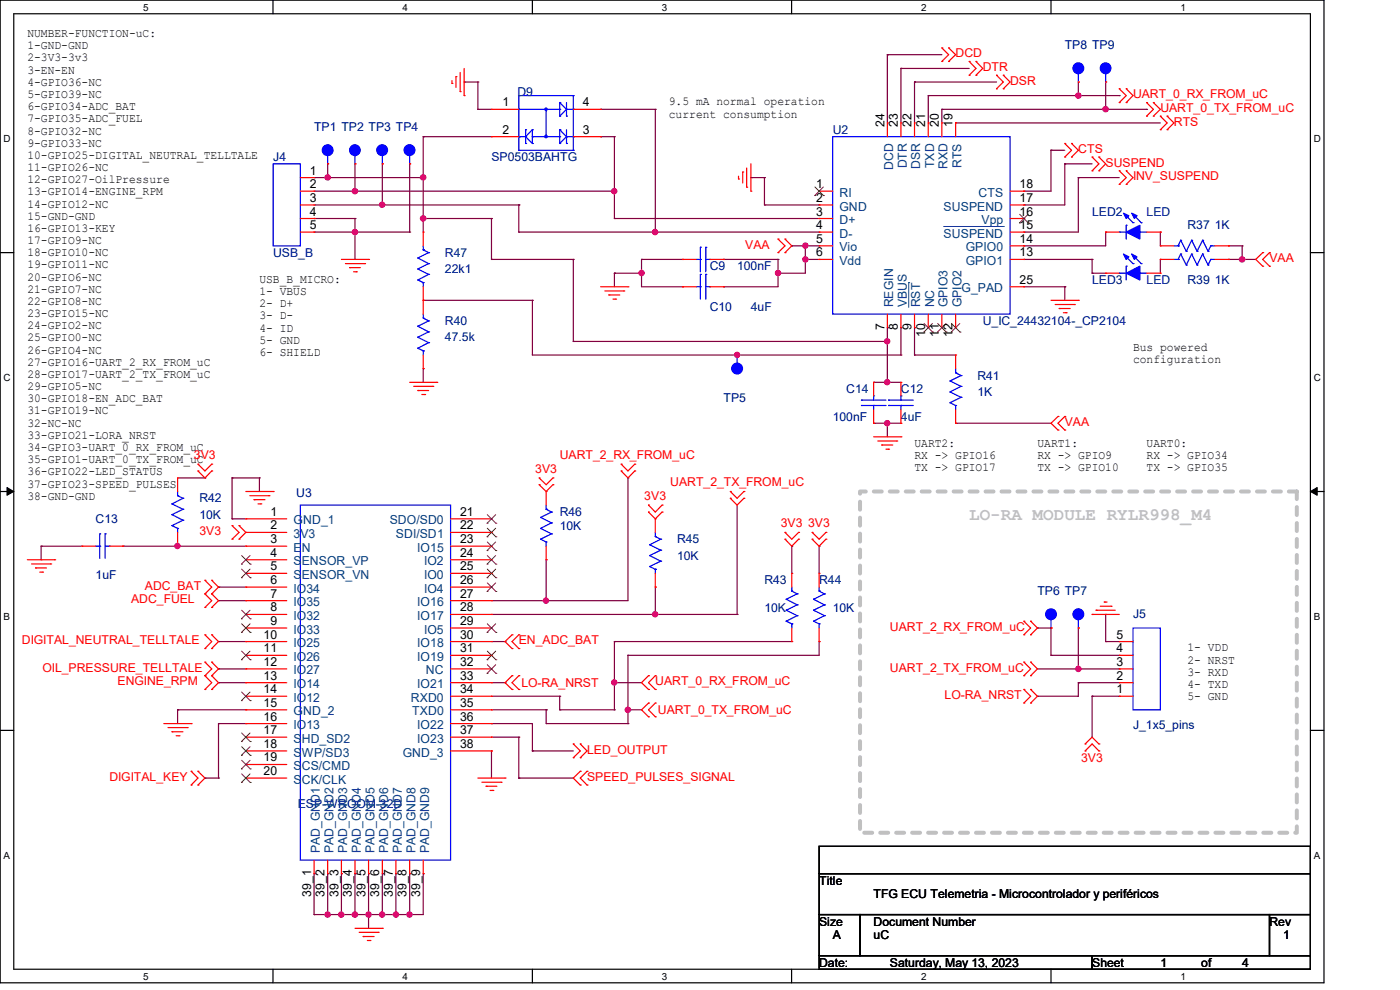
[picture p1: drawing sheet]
<svg xmlns="http://www.w3.org/2000/svg" width="297mm" height="210mm" viewBox="0 0 297 210" stroke-linecap="round" stroke-linejoin="round" font-family="sans-serif">
<path d="M0 0h280.9v208.5h-280.9zM2.9 2.9h275.1v202.7h-275.1z" fill="none" stroke="#000" stroke-width=".25"/>
<g fill="#fff">
<path d="M30.4 .3h1.1v2.4h-1.1z"/>
<path d="M30.4 205.9h1.1v2.3h-1.1z"/>
</g>
<path d="M57.9 0v2.9M57.9 205.6v2.9" fill="none" stroke="#000" stroke-width=".25"/>
<g fill="#fff">
<path d="M85.4 .3h1.1v2.4h-1.1z"/>
<path d="M85.4 205.9h1.1v2.3h-1.1z"/>
</g>
<path d="M112.9 0v2.9M112.9 205.6v2.9" fill="none" stroke="#000" stroke-width=".25"/>
<g fill="#fff">
<path d="M140.4 .3h1.2v2.4h-1.2z"/>
<path d="M140.4 205.9h1.2v2.3h-1.2z"/>
</g>
<path d="M167.9 0v2.9M167.9 205.6v2.9" fill="none" stroke="#000" stroke-width=".25"/>
<g fill="#fff">
<path d="M195.4 .3h1.2v2.4h-1.2z"/>
<path d="M195.4 205.9h1.2v2.3h-1.2z"/>
</g>
<path d="M223 0v2.9M223 205.6v2.9" fill="none" stroke="#000" stroke-width=".25"/>
<g fill="#fff">
<path d="M250.4 .3h1.2v2.4h-1.2z"/>
<path d="M250.4 205.9h1.2v2.3h-1.2z"/>
<path d="M.8 28.2h1.4v2.4h-1.4z"/>
<path d="M278.7 28.2h1.5v2.4h-1.5z"/>
<path d="M.8 78.9h1.4v2.3h-1.4z"/>
<path d="M278.7 78.9h1.5v2.3h-1.5z"/>
</g>
<path d="M0 53.6h2.9M278 53.6h2.9" fill="none" stroke="#000" stroke-width=".25"/>
<g fill="#fff">
<path d="M.8 129.6h1.3v2.3h-1.3z"/>
<path d="M278.7 129.6h1.4v2.3h-1.4z"/>
</g>
<path d="M0 104.3h2.9M278 104.3h2.9" fill="none" stroke="#000" stroke-width=".25"/>
<path d="M1.5 103.4l1.4 .9-1.4 .8zM278 104.3l1.4-.9v1.7z" fill="#000" stroke="#000" stroke-width=".21"/>
<g fill="#fff">
<path d="M.8 180.3h1.3v2.3h-1.3z"/>
<path d="M278.7 180.3h1.4v2.3h-1.4z"/>
</g>
<path d="M0 154.9h2.9M278 154.9h2.9M173.8 179.5h104.2v5.8h-104.2zM173.8 185.3h104.2v8.7h-104.2zM173.8 194h8.7v8.7h-8.7zM182.5 194h86.8v8.7h-86.8zM269.3 194h8.7v8.7h-8.7zM173.8 202.7h57.9v2.9h-57.9zM231.7 202.7h46.3v2.9h-46.3z" fill="none" stroke="#000" stroke-width=".25"/>
<path d="M182.5 104.3h92.6v72.4h-92.6z" fill="none" stroke="#c0c0c0" stroke-width=".85" stroke-dasharray="1.7 1.7"/>
<g fill="none" stroke="#800040" stroke-width=".25">
<path d="M98.5 17.4h.1M98.5 17.4h2.9M101.4 17.4h.1M101.4 17.4v5.8M188.3 11.6h.1M188.3 11.6v14.5M188.3 11.6h11.5M191.1 14.5h.1M191.1 14.5v11.6M191.1 14.5h14.5M194 17.4h.1M194 17.4v8.7"/>
<path d="M194 17.4h17.4M228.8 17.4v2.9M234.6 17.4v5.8M66.6 37.7h23.2M69.5 37.7h.1M69.5 34.8v2.9M75.3 34.8v5.8M81.1 34.8v8.7M86.9 34.8v14.4M89.8 37.7h.1M89.8 29h.1M89.8 29v20.2"/>
<path d="M89.8 29h14.5M101.4 23.2h.1M101.4 23.2h2.9M127.4 23.2h.1M127.4 29h.1M127.4 23.2h11.6M127.4 29h2.9M130.3 29h.1M130.3 29v17.4M139 23.2h.1M139 23.2v26M159.3 37.7h.1"/>
<path d="M159.3 37.7h2.9M162.2 37.7h.1M162.2 37.7v5.8M196.9 20.3h.1M196.9 20.3h40.5M196.9 20.3v5.8M199.8 23.2h.1M199.8 23.2v2.9M199.8 23.2h43.4M202.7 26.1h.1M202.7 26.1h43.5M223 31.9h.1"/>
<path d="M223 31.9v8.7h-5.8M223 31.9h2.9M225.9 34.8h.1M225.9 34.8v8.7h-8.7M225.9 34.8h5.8M228.8 37.7h.1M228.8 20.3h.1M228.8 37.7h8.6M228.8 37.7v11.5h-11.6M234.6 23.2h.1M237.4 20.3h.1M243.2 23.2h.1"/>
<path d="M66.6 49.2h.1M66.6 46.4h.1M66.6 46.4h8.7M66.6 49.2h20.3M66.6 40.6h63.7M66.6 43.5h43.5M75.3 40.6h.1M75.3 49.2h.1M75.3 46.4h.1M75.3 46.4v8.6M81.1 43.5h.1M86.9 49.2h.1"/>
<path d="M89.8 46.4h.1M89.8 46.4h14.5M104.3 55h.1M104.3 46.4h.1M104.3 46.4v8.6M104.3 55h17.3M110.1 49.2h.1M110.1 43.5h.1M110.1 43.5v5.7M110.1 49.2h63.7M121.6 55h.1M121.6 55v17.4"/>
<path d="M130.3 58h.1M130.3 46.4h.1M130.3 40.6h.1M130.3 58h5.8M130.3 58v2.8M130.3 46.4h43.5M136.1 55h.1M136.1 58h.1M136.1 55h8.7M136.1 55v5.8h8.7M139 49.2h.1M144.8 55h.1"/>
<path d="M153.5 55h.1M153.5 55h11.6M162.2 43.5h.1M162.2 43.5h11.6M165.1 55h.1M165.1 58h.1M165.1 55v5.8h-11.6M168 52.2h.1M168 52.2h5.8M170.9 55h.1M170.9 52.2h.1M170.9 55h2.9"/>
<path d="M170.9 52.2v5.8h-5.8M217.2 52.2h.1M217.2 55h.1M217.2 40.6h.1M217.2 43.5h.1M217.2 49.2h.1M217.2 55h14.5M231.7 55h.1M231.7 58h.1M231.7 55v3M231.7 58h2.9M234.6 49.2h.1"/>
<path d="M234.6 49.2v3h-17.4M246.2 49.2h.1M246.2 55h.1M246.2 49.2v3M246.2 55v3M260.6 52.2h.1M260.6 55h.1M260.6 55h5.8M260.6 52.2h2.9M263.5 52.2h.1M263.5 55h.1M263.5 52.2v2.8"/>
<path d="M89.8 78.2h.1M89.8 63.7h.1M89.8 78.2v2.9M89.8 63.7h23.1M112.9 63.7h.1M112.9 63.7v11.6h78.2M121.6 72.4h.1M121.6 72.4h66.7M144.8 60.8h.1M153.5 60.8h.1M156.4 75.3h.1M188.3 69.5h.1"/>
<path d="M188.3 72.4h.1M188.3 69.5v11.6M191.1 69.5h.1M191.1 75.3h.1M191.1 69.5v5.8M194 69.5h.1M194 75.3h.1M194 69.5v5.8M194 75.3h8.7M217.2 60.8h8.7M225.9 60.8h.1M225.9 60.8v2.9"/>
<path d="M185.3 81.1h.1M185.3 89.8h.1M185.3 89.8h5.8M185.3 81.1h5.8M188.3 81.1h.1M188.3 89.8h.1M188.3 89.8v2.9M202.7 89.8h.1M202.7 89.8h20.3M8.7 118.7h.1M8.7 115.9h.1M8.7 115.9h8.7"/>
<path d="M8.7 115.9v2.8M26.1 115.9h.1M26.1 115.9h26.1M37.7 115.9h.1M37.7 101.4h5.8M43.5 101.4h.1M49.2 101.4h.1M49.2 110.1h.1M49.2 101.4h5.8M49.2 101.4v8.7M49.2 110.1h3M55 101.4h.1"/>
<path d="M55 101.4v2.9M115.9 118.7h.1M115.9 118.7v8.7M133.2 101.4h.1M133.2 101.4v26h-28.9M156.4 107.1v23.2M168 115.9h.1M168 115.9v5.7M173.8 115.9h.1M173.8 115.9v5.7M46.4 136.1h.1M46.4 127.4h.1"/>
<path d="M46.4 124.5h.1M46.4 136.1h5.8M46.4 127.4h5.8M46.4 124.5h5.8M104.3 136.1h2.8M104.3 130.3h52.1M107.1 136.1h.1M115.9 127.4h.1M130.3 136.1h.1M130.3 136.1h37.7M130.3 136.1v14.5M133.2 139h.1"/>
<path d="M133.2 139v14.5M139 130.3h.1M139 124.5h.1M139 124.5v5.8M156.4 130.3h.1M173.8 136.1h.1M173.8 136.1v2.9h-40.6M220.1 133.2h.1M220.1 133.2h2.9M223 133.2h.1M223 139h.1M223 133.2v5.8"/>
<path d="M223 139h14.4M228.8 133.2v8.7M234.6 136.1h.1M234.6 130.3h.1M234.6 136.1h2.8M234.6 130.3v5.8M37.7 150.6h.1M37.7 150.6h14.5M37.7 150.6v2.9M46.4 144.8h.1M46.4 153.5h.1M46.4 141.9h.1"/>
<path d="M46.4 144.8h5.8M46.4 153.5h5.8M46.4 141.9h5.8M46.4 153.5v11.6M104.3 159.3h.1M104.3 153.5h.1M104.3 150.6h11.6M104.3 159.3v5.8M104.3 156.4h5.8M104.3 144.8h2.8M104.3 147.7h14.4M104.3 153.5h8.6v5.8"/>
<path d="M107.1 144.8h.1M110.1 156.4h.1M110.1 156.4v8.7M112.9 159.3h.1M112.9 159.3h8.7M115.9 150.6h.1M115.9 150.6v2.9h17.3M118.7 147.7h.1M118.7 150.6h.1M118.7 150.6h11.6M118.7 147.7v2.9M130.3 144.8h.1"/>
<path d="M130.3 150.6h.1M130.3 144.8h5.8M133.2 153.5h.1M133.2 150.6h.1M133.2 150.6h2.9M220.1 147.7h.1M220.1 141.9h17.3M228.8 144.8h.1M228.8 141.9h.1M228.8 144.8h8.6M228.8 144.8v2.9h-8.7M231.7 147.7h.1"/>
<path d="M231.7 147.7h5.7M231.7 147.7v8.7M237.4 141.9h.1M43.5 165.1h.1M43.5 165.1h2.9M46.4 165.1h.1M110.1 165.1h.1M110.1 165.1h11.5M66.6 185.3h.1M66.6 194h.1M66.6 185.3v8.7M69.5 185.3h.1"/>
<path d="M69.5 194h.1M69.5 185.3v8.7M72.4 185.3h.1M72.4 194h.1M72.4 185.3v8.7M75.3 185.3h.1M75.3 194h.1M75.3 185.3v8.7M78.2 185.3h.1M78.2 194h.1M78.2 185.3v11.6M81.1 185.3h.1"/>
<path d="M81.1 194h.1M81.1 185.3v8.7M84 185.3h.1M84 194h.1M84 185.3v8.7M86.9 185.3h.1M86.9 194h.1M86.9 185.3v8.7M89.8 185.3h.1M89.8 185.3v8.7h-23.2"/>
</g>
<g fill="#f0f" stroke="#f0f" stroke-width=".25">
<circle cx="37.6" cy="115.8" r=".55"/>
<circle cx="69.5" cy="194" r=".55"/>
<circle cx="75.3" cy="194" r=".56"/>
<circle cx="72.4" cy="194" r=".55"/>
<circle cx="78.2" cy="194" r=".55"/>
<circle cx="81.1" cy="194" r=".55"/>
<circle cx="84" cy="194" r=".55"/>
<circle cx="86.9" cy="194" r=".55"/>
<circle cx="165.1" cy="57.9" r=".55"/>
<circle cx="170.9" cy="55" r=".55"/>
<circle cx="170.9" cy="52.1" r=".55"/>
<circle cx="136.1" cy="57.9" r=".55"/>
<circle cx="263.5" cy="55" r=".56"/>
<circle cx="139" cy="49.2" r=".55"/>
<circle cx="75.3" cy="40.6" r=".56"/>
<circle cx="75.3" cy="49.2" r=".56"/>
<circle cx="81.1" cy="43.4" r=".55"/>
<circle cx="188.2" cy="89.8" r=".55"/>
<circle cx="156.4" cy="75.3" r=".55"/>
<circle cx="188.2" cy="72.4" r=".55"/>
<circle cx="188.2" cy="81.1" r=".55"/>
<circle cx="89.8" cy="46.3" r=".56"/>
<circle cx="234.6" cy="23.2" r=".56"/>
<circle cx="228.8" cy="20.3" r=".55"/>
<circle cx="130.3" cy="144.8" r=".55"/>
<circle cx="133.2" cy="150.6" r=".56"/>
<circle cx="115.8" cy="127.4" r=".55"/>
<circle cx="139" cy="130.3" r=".55"/>
<circle cx="69.5" cy="37.6" r=".55"/>
<circle cx="89.8" cy="37.6" r=".56"/>
<circle cx="130.3" cy="40.6" r=".55"/>
<circle cx="228.8" cy="141.9" r=".55"/>
</g>
<g fill="none" stroke="#f00" stroke-width=".25">
<path d="M95.9 17.7h.1M95.9 17.1v.6M96.7 16.3h.1M96.7 16.3v2.2M97.6 19.4h.1M97.6 15.4v4M98.5 14.5v5.8M199.8 13h.1M199.8 10.2h.1M199.8 10.2l1.5 1.4-1.5 1.4M201.3 13h.1M201.3 10.2h.1"/>
<path d="M201.3 10.2l1.4 1.4-1.4 1.4M205.6 16h.1M205.6 13h.1M205.6 13l1.5 1.5-1.5 1.5M207.1 16h.1M207.1 13h.1M207.1 13l1.4 1.5-1.4 1.5M211.4 18.8h.1M211.4 16h.1M211.4 16l1.5 1.4-1.5 1.4M212.9 18.8h.1M212.9 16h.1"/>
<path d="M212.9 16l1.4 1.4-1.4 1.4M228.8 17.4h.1M234.6 17.4h.1M237.4 18.8h.1M237.4 18.8l1.5 1.5-1.5 1.5M238.9 18.8h.1M238.9 18.8l1.5 1.5-1.5 1.5M63.7 37.7h2.9M66.6 37.7h.1M69.5 34.8h.1M75.3 34.8h.1M81.1 34.8h.1"/>
<path d="M86.9 34.8h.1M98.5 20.3h.1M104.3 23.2h.1M104.3 29h.1M104.3 23.2h5.8M104.3 29h5.8M121.6 23.2h5.8M121.6 29h5.8M127.4 29h.1M127.4 23.2h.1M156.7 38h.1M156.7 37.4v.6"/>
<path d="M157.6 36.5h.1M157.6 36.5v2.3M158.4 39.7h.1M158.4 35.6v4.1M159.3 34.8v5.8M188.3 26.1h.1M188.3 26.1v2.9M191.1 26.1h.1M191.1 26.1v2.9M194 26.1h.1M194 26.1v2.9M196.9 26.1h.1"/>
<path d="M196.9 26.1v2.9M199.8 26.1h.1M199.8 26.1v2.9M202.7 26.1h.1M202.7 26.1v2.9M225.9 33.3h.1M225.9 30.4h.1M225.9 30.4l1.4 1.5-1.4 1.4M227.3 33.3h.1M227.3 30.4h.1M227.3 30.4l1.5 1.5-1.5 1.4M231.7 36.2h.1"/>
<path d="M231.7 33.3h.1M231.7 33.3l1.4 1.5-1.4 1.4M233.1 36.2h.1M233.1 33.3h.1M233.1 33.3l1.5 1.5-1.5 1.4M237.4 39.1h.1M237.4 36.2h.1M237.4 21.8h.1M237.4 36.2l1.5 1.5-1.5 1.4M238.9 39.1h.1M238.9 36.2h.1M238.9 21.8h.1"/>
<path d="M238.9 36.2l1.5 1.5-1.5 1.4M243.2 24.6h.1M243.2 21.8h.1M243.2 21.8l1.5 1.4-1.5 1.4M244.7 24.6h.1M244.7 21.8h.1M244.7 21.8l1.5 1.4-1.5 1.4M246.2 27.5h.1M246.2 24.6h.1M246.2 24.6l1.4 1.5-1.4 1.4M247.6 27.5h.1M247.6 24.6h.1"/>
<path d="M247.6 24.6l1.4 1.5-1.4 1.4M63.7 43.5h2.9M63.7 40.6h2.9M63.7 46.4h2.9M63.7 49.2h2.9M66.6 49.2h.1M66.6 46.4h.1M66.6 43.5h.1M66.6 40.6h.1M72.4 55h5.8M73.3 55.9h4M74.2 56.8h.1"/>
<path d="M74.2 56.8h2.3M75 57.7h.6M75.6 57.7h.1M77.3 55.9h.1M78.2 55h.1M89.8 49.2h.1M89.8 49.2v3M144.8 55h.1M144.8 55h2.9M150.6 55h2.9M153.5 55h.1M159.3 40.6h.1"/>
<path d="M165.1 50.7h.1M165.1 53.6h.1M165.1 50.7l1.4 1.5-1.4 1.4M166.5 53.6h.1M166.5 50.7h.1M166.5 50.7l1.5 1.5-1.5 1.4M173.8 43.5h.1M173.8 40.6h.1M173.8 46.4h.1M173.8 49.2h.1M173.8 52.2h.1M173.8 55h.1"/>
<path d="M173.8 55h2.9M173.8 43.5h2.9M173.8 40.6h2.9M173.8 46.4h2.9M173.8 49.2h2.9M173.8 52.2h2.9M214.3 55h2.9M214.3 43.5h2.9M214.3 40.6h2.9M214.3 46.4h2.9M214.3 49.2h2.9M214.3 52.2h2.9"/>
<path d="M217.2 55h.1M217.2 52.2h.1M217.2 49.2h.1M217.2 46.4h.1M217.2 43.5h.1M217.2 40.6h.1M234.6 49.2h.1M234.6 58h.1M234.6 49.2h2.8M234.6 58h2.8M243.2 49.2h3M243.2 58h3"/>
<path d="M246.2 55h.1M246.2 49.2h.1M246.2 52.2h.1M246.2 58h.1M246.2 55h2.8M246.2 52.2h2.8M257.7 55h2.9M257.7 52.2h2.9M260.6 55h.1M260.6 52.2h.1M267.9 53.6h.1M267.9 56.5h.1"/>
<path d="M267.9 53.6l-1.5 1.4 1.5 1.5M269.3 56.5h.1M269.3 53.6h.1M269.3 53.6l-1.4 1.4 1.4 1.5M89.8 78.2h.1M89.8 63.7h.1M89.8 60.8v5.8M89.8 75.3v2.9M127.4 60.8h5.8M128.3 61.7h4M129.2 62.6h.1M129.2 62.6h2.3"/>
<path d="M130 63.5h.6M130.6 63.5h.1M132.3 61.7h.1M133.2 60.8h.1M144.8 60.8h.1M144.8 60.8h2.9M150.6 60.8h2.9M153.5 60.8h.1M156.4 75.3h.1M188.3 69.5h.1M188.3 66.6v2.9M191.1 69.5h.1"/>
<path d="M191.1 66.6v2.9M194 69.5h.1M194 66.6v2.9M196.9 69.5h.1M196.9 66.6v2.9M199.8 69.5h.1M199.8 66.6v2.9M202.7 69.5h.1M202.7 75.3h.1M202.7 66.6v2.9M202.7 75.3v2.9M214.3 60.8h2.9"/>
<path d="M217.2 60.8h.1M223 63.7h5.8M223.9 64.6h4M224.7 65.4h.1M224.7 65.4h2.3M225.6 66.3h.6M226.2 66.3h.1M227.9 64.6h.1M228.8 63.7h.1M42 99.9h.1M42 98.5h.1M42 99.9l1.5 1.5 1.4-1.5"/>
<path d="M42 98.5l1.5 1.4 1.4-1.4M44.9 99.9h.1M44.9 98.5h.1M86.9 81.1h5.8M87.8 82h4M88.6 82.8h.1M88.6 82.8h2.3M89.5 83.7h.6M90.1 83.7h.1M91.8 82h.1M92.7 81.1h.1M131.8 99.9h.1"/>
<path d="M131.8 98.5h.1M131.8 99.9l1.4 1.5 1.5-1.5M131.8 98.5l1.4 1.4 1.5-1.4M134.7 99.9h.1M134.7 98.5h.1M185.3 89.8h.1M185.3 81.1h.1M185.3 92.7h5.8M185.3 81.1v2.9M185.3 86.9v2.9M186.2 93.6h4M187.1 94.4h.1"/>
<path d="M187.1 94.4h2.3M188 95.3h.5M188.5 95.3h.1M190.2 93.6h.1M191.1 92.7h.1M191.1 89.8h.1M191.1 81.1h.1M191.1 81.1v2.9M191.1 86.9v2.9M202.7 89.8h.1M202.7 86.9v2.9M224.5 88.3h.1"/>
<path d="M224.5 91.2h.1M224.5 88.3l-1.5 1.5 1.5 1.4M225.9 91.2h.1M225.9 88.3h.1M225.9 88.3l-1.4 1.5 1.4 1.4M5.8 118.7h5.8M6.7 119.6h4.1M10.8 119.6h.1M11.6 118.7h.1M17.4 115.9h.1M17.4 115.9h2.9M23.2 115.9h2.9"/>
<path d="M26.1 115.9h.1M37.7 101.4h.1M37.7 115.9h.1M37.7 101.4v2.9M37.7 112.9v3M49.2 111.5h.1M49.2 114.4h.1M49.2 111.5l1.5 1.4-1.5 1.5M50.7 114.4h.1M50.7 111.5h.1M50.7 111.5l1.5 1.4M52.2 110.1h.1"/>
<path d="M52.2 112.9h.1M52.2 115.9h.1M52.2 118.7h.1M52.2 104.3h5.8M52.2 118.7h8.6M52.2 112.9l-1.5 1.5M52.2 110.1h8.6M52.2 112.9h8.6M52.2 115.9h8.6M53 105.2h4.1M53.9 106h.1M53.9 106h2.3"/>
<path d="M54.7 106.9h.6M55.3 106.9h.1M57.1 105.2h.1M58 104.3h.1M95.6 118.7h8.7M95.6 110.1h8.7M95.6 112.9h8.7M95.6 115.9h8.7M104.3 110.1h.1M104.3 112.9h.1M104.3 115.9h.1M104.3 118.7h.1"/>
<path d="M114.4 102.8h.1M114.4 101.4h.1M114.4 102.8l1.5 1.5M114.4 101.4l1.5 1.4 1.4-1.4M115.9 104.3h.1M115.9 118.7h.1M115.9 104.3v2.8M115.9 115.9v2.8M117.3 102.8h.1M117.3 101.4h.1M117.3 102.8l-1.4 1.5M137.6 108.6h.1"/>
<path d="M137.6 107.1h.1M137.6 108.6l1.4 1.5M137.6 107.1l1.4 1.5 1.5-1.5M139 110.1h.1M139 110.1v2.8M140.5 108.6h.1M140.5 107.1h.1M140.5 108.6l-1.5 1.5M154.9 105.7h.1M154.9 104.3h.1M154.9 105.7l1.5 1.4 1.4-1.4M154.9 104.3l1.5 1.4 1.4-1.4"/>
<path d="M157.8 105.7h.1M157.8 104.3h.1M166.5 114.4h.1M166.5 112.9h.1M166.5 114.4l1.5 1.5 1.4-1.5M166.5 112.9l1.5 1.5 1.4-1.5M169.4 114.4h.1M169.4 112.9h.1M172.3 114.4h.1M172.3 112.9h.1M172.3 112.9l1.5 1.5 1.4-1.5M172.3 114.4l1.5 1.5 1.4-1.5"/>
<path d="M175.2 114.4h.1M175.2 112.9h.1M7.5 120.5h.1M7.5 120.5h2.4M8.4 121.4h.6M9 121.4h.1M43.5 134.7h.1M43.5 137.6h.1M43.5 126h.1M43.5 128.9h.1M43.5 123.1h.1M43.5 134.7l1.4 1.4-1.4 1.5"/>
<path d="M43.5 126l1.4 1.4-1.4 1.5M43.5 123.1l1.4 1.4-1.4 1.5M44.9 137.6h.1M44.9 134.7h.1M44.9 128.9h.1M44.9 126h.1M44.9 123.1h.1M44.9 134.7l1.5 1.4-1.5 1.5M44.9 126l1.5 1.4-1.5 1.5M44.9 123.1l1.5 1.4-1.5 1.5M52.2 121.6h.1M52.2 124.5h.1"/>
<path d="M52.2 127.4h.1M52.2 130.3h.1M52.2 133.2h.1M52.2 136.1h.1M52.2 139h.1M52.2 130.3h8.6M52.2 121.6h8.6M52.2 124.5h8.6M52.2 127.4h8.6M52.2 133.2h8.6M52.2 136.1h8.6M52.2 139h8.6"/>
<path d="M95.6 130.3h8.7M95.6 121.6h8.7M95.6 124.5h8.7M95.6 127.4h8.7M95.6 133.2h8.7M95.6 136.1h8.7M95.6 139h8.7M104.3 121.6h.1M104.3 124.5h.1M104.3 127.4h.1M104.3 130.3h.1M104.3 133.2h.1"/>
<path d="M104.3 136.1h.1M104.3 139h.1M108.6 134.7h.1M108.6 137.6h.1M108.6 134.7l-1.5 1.4 1.5 1.5M110.1 137.6h.1M110.1 134.7h.1M110.1 134.7l-1.5 1.4 1.5 1.5M139 124.5h.1M139 121.6v2.9M168 136.1h.1M168 121.6h.1"/>
<path d="M168 121.6v2.9M168 133.2v2.9M173.8 121.6h.1M173.8 136.1h.1M173.8 121.6v2.9M173.8 133.2v2.9M217.2 131.8h.1M217.2 134.7h.1M217.2 131.8l1.5 1.4-1.5 1.5M218.7 134.7h.1M218.7 131.8h.1M218.7 131.8l1.4 1.4-1.4 1.5"/>
<path d="M223 133.2h.1M228.8 133.2h.1M231.7 130.3h.1M231.7 130.3h5.7M232.5 129.5h.1M232.5 129.5h4.1M233.4 128.6h2.3M234.3 127.7h.1M234.3 127.7h.6M235.7 128.6h.1M237.4 136.1h.1M237.4 139h.1"/>
<path d="M237.4 136.1h3M237.4 139h3M34.8 153.5h5.8M35.6 154.3h4.1M36.5 155.2h.1M36.5 155.2h2.3M37.4 156.1h.6M38 156.1h.1M39.7 154.3h.1M40.6 153.5h.1M43.5 143.3h.1M43.5 146.3h.1"/>
<path d="M43.5 140.5h.1M43.5 143.3l1.4 1.5-1.4 1.5M43.5 140.5l1.4 1.4-1.4 1.4M44.9 146.3h.1M44.9 143.3h.1M44.9 140.5h.1M44.9 143.3l1.5 1.5-1.5 1.5M44.9 140.5l1.5 1.4-1.5 1.4M52.2 141.9h.1M52.2 144.8h.1M52.2 147.7h.1M52.2 150.6h.1"/>
<path d="M52.2 153.5h.1M52.2 156.4h.1M52.2 159.3h.1M52.2 153.5h8.6M52.2 141.9h8.6M52.2 144.8h8.6M52.2 147.7h8.6M52.2 150.6h8.6M52.2 156.4h8.6M52.2 159.3h8.6M95.6 153.5h8.7M95.6 141.9h8.7"/>
<path d="M95.6 144.8h8.7M95.6 147.7h8.7M95.6 150.6h8.7M95.6 156.4h8.7M95.6 159.3h8.7M104.3 141.9h.1M104.3 144.8h.1M104.3 147.7h.1M104.3 150.6h.1M104.3 153.5h.1M104.3 156.4h.1M104.3 159.3h.1"/>
<path d="M108.6 143.3h.1M108.6 146.3h.1M108.6 143.3l-1.5 1.5 1.5 1.5M110.1 146.3h.1M110.1 143.3h.1M110.1 143.3l-1.5 1.5 1.5 1.5M121.6 157.8h.1M121.6 157.8l1.5 1.5-1.5 1.4M123.1 157.8h.1M123.1 157.8l1.4 1.5-1.4 1.4M137.6 143.3h.1M137.6 146.3h.1"/>
<path d="M137.6 149.1h.1M137.6 152.1h.1M137.6 143.3l-1.5 1.5 1.5 1.5M137.6 149.1l-1.5 1.5 1.5 1.5M139 146.3h.1M139 143.3h.1M139 152.1h.1M139 149.1h.1M139 149.1l-1.4 1.5 1.4 1.5M139 143.3l-1.4 1.5 1.4 1.5M217.2 146.3h.1M217.2 149.1h.1"/>
<path d="M217.2 140.5h.1M217.2 143.3h.1M217.2 146.3l1.5 1.4-1.5 1.4M217.2 140.5l1.5 1.4-1.5 1.4M218.7 149.1h.1M218.7 146.3h.1M218.7 143.3h.1M218.7 140.5h.1M218.7 146.3l1.4 1.4-1.4 1.4M218.7 140.5l1.4 1.4-1.4 1.4M230.2 157.8h.1M230.2 159.3h.1"/>
<path d="M230.2 157.8l1.5-1.4 1.4 1.4M230.2 159.3l1.5-1.5 1.4 1.5M233.1 157.8h.1M233.1 159.3h.1M237.4 141.9h.1M237.4 144.8h.1M237.4 147.7h.1M237.4 141.9h3M237.4 144.8h3M237.4 147.7h3M40.6 163.6h.1M40.6 166.5h.1"/>
<path d="M40.6 163.6l1.4 1.5-1.4 1.4M42 166.5h.1M42 163.6h.1M42 163.6l1.5 1.5-1.5 1.4M52.2 162.2h.1M52.2 165.1h.1M52.2 165.1h8.6M52.2 162.2h8.6M101.4 165.1h5.7M102.2 165.9h4.1M103.1 166.8h.1M103.1 166.8h2.3"/>
<path d="M104 167.7h.6M104.6 167.7h.1M106.3 165.9h.1M107.1 165.1h.1M121.6 160.7h.1M123.1 163.6h.1M123.1 166.5h.1M123.1 160.7h.1M123.1 163.6l-1.5 1.5 1.5 1.4M124.5 166.5h.1M124.5 163.6h.1M124.5 163.6l-1.4 1.5 1.4 1.4"/>
<path d="M66.6 185.3h.1M66.6 182.5v2.8M69.5 185.3h.1M69.5 182.5v2.8M72.4 185.3h.1M72.4 182.5v2.8M75.3 185.3h.1M75.3 196.9h5.8M75.3 182.5v2.8M76.2 197.8h4M77 198.7h.1M77 198.7h2.4"/>
<path d="M77.9 199.5h.6M78.2 185.3h.1M78.2 182.5v2.8M78.5 199.5h.1M80.2 197.8h.1M81.1 196.9h.1M81.1 185.3h.1M81.1 182.5v2.8M84 185.3h.1M84 182.5v2.8M86.9 185.3h.1M86.9 182.5v2.8"/>
<path d="M89.8 185.3h.1M89.8 182.5v2.8"/>
</g>
<g fill="none" stroke="#00f" stroke-width=".25">
<path d="M228.8 14.5h.1M228.8 14.5v2.9M234.6 14.5h.1M234.6 14.5v2.9M58 34.8h5.7v17.4h-5.7zM69.5 31.9h.1M69.5 31.9v2.9M75.3 31.9h.1M75.3 31.9v2.9M81.1 31.9h.1M81.1 31.9v2.9M86.9 31.9h.1"/>
<path d="M86.9 31.9v2.9M110.1 23.2h.1M110.1 29h.1M110.1 31.9h.1M110.1 20.3h.1M110.1 20.3v11.6M110.1 31.9h11.5M110.1 20.3h11.5M110.1 23.2h8.6M110.1 29h1.4M111.5 29h.1M111.5 27.5h.1"/>
<path d="M111.5 30.4h.1M111.5 27.5v2.9M111.5 29l1.4 1.4M112.9 27.5h.1M112.9 29h.1M112.9 30.4h.1M112.9 29h5.8M112.9 27.5l-1.4 1.5M112.9 27.5v2.9M115.9 23.2h.1M115.9 29h.1M115.9 23.2v5.8"/>
<path d="M118.7 23.2h.1M118.7 21.8h.1M118.7 24.6h.1M118.7 29h.1M118.7 27.5h.1M118.7 30.4h.1M118.7 21.8v2.8M118.7 27.5v2.9M118.7 21.8l1.5 1.4M118.7 27.5l1.5 1.5M120.2 23.2h.1M120.2 24.6h.1"/>
<path d="M120.2 29h.1M120.2 30.4h.1M120.2 23.2h1.4M120.2 23.2l-1.5 1.4M120.2 21.8v2.8M120.2 27.5v2.9M120.2 29h1.4M120.2 29l-1.5 1.4M121.6 31.9h.1M121.6 29h.1M121.6 23.2h.1M121.6 20.3h.1"/>
<path d="M121.6 20.3v11.6M176.7 29h37.6v37.6h-37.6zM88.6 59.4h.1M88.6 57.1h.1M88.6 54.7h.1M88.6 59.4l1.2 .5M88.6 57.1l2.3 1.1M88.6 54.7l2.3 1.2M89.8 59.9h.1M89.8 53h.1M89.8 52.2v.8M89.8 59.9v.9"/>
<path d="M89.8 53l1.1 .6M90.9 58.2h.1M90.9 55.9h.1M90.9 53.6h.1M90.9 58.2l-2.3 1.2M90.9 55.9l-2.3 1.2M90.9 53.6l-2.3 1.1M147.7 55h.9M148.6 52.5h.1M148.6 55h.1M148.6 58.2h.1M148.6 52.5v5.2"/>
<path d="M148.6 58.2v5.3M149.7 52.5h.1M149.7 58.2h.1M149.7 52.5v5.2M149.7 58.2v5.3M149.7 55h.9M150.6 55h.1M237.4 49.2h.1M237.4 58h.1M237.4 49.2h1.5M237.4 58h1.5M238.6 45.5l1.8 1.7"/>
<path d="M238.6 54.2l1.8 1.7M238.9 47.8h.1M238.9 56.5h.1M238.9 47.8v2.9M238.9 56.5v2.9M240.4 47.2h.1M240.4 55.9h.1M240.4 45.5l1.7 1.7M240.4 54.2l1.7 1.7M241.8 49.2h.1M241.8 58h.1M241.8 49.2h1.4"/>
<path d="M241.8 58h1.4M242.1 47.2h.1M242.1 55.9h.1M249 55h.9M249 52.2h.9M249.9 55h.1M249.9 52.2h.1M250.5 53.9h.1M250.5 51h.1M250.5 53.9l1.2 2.3M250.5 53.9l-.6 1.1M250.5 51l1.2 2.3"/>
<path d="M250.5 51l-.6 1.2M251.7 56.2h.1M251.7 53.3h.1M252.8 53.9h.1M252.8 51h.1M252.8 53.9l1.2 2.3M252.8 53.9l-1.1 2.3M252.8 51l1.2 2.3M252.8 51l-1.1 2.3M254 56.2h.1M254 53.3h.1M255.1 53.9h.1"/>
<path d="M255.1 51h.1M255.1 53.9l1.2 2.3M255.1 53.9l-1.1 2.3M255.1 51l1.2 2.3M255.1 51l-1.1 2.3M256.3 56.2h.1M256.3 53.3h.1M256.9 55h.1M256.9 52.2h.1M256.9 55h.8M256.9 55l-.6 1.2M256.9 52.2h.8"/>
<path d="M256.9 52.2l-.6 1.1M88.6 69.2h.1M88.6 71.5h.1M88.6 73.9h.1M88.6 69.2l2.3 1.2M88.6 71.5l2.3 1.2M88.6 73.9l1.2 .5M89.8 67.5h.1M89.8 74.4h.1M89.8 66.6v.9M89.8 74.4v.9M89.8 67.5l1.1 .6"/>
<path d="M90.9 68.1h.1M90.9 70.4h.1M90.9 72.7h.1M90.9 68.1l-2.3 1.1M90.9 70.4l-2.3 1.1M90.9 72.7l-2.3 1.2M147.7 60.8h.9M148.6 60.8h.1M149.7 60.8h.9M150.6 60.8h.1M156.4 78.2h.1M156.4 75.3v2.9"/>
<path d="M202.7 79.1h.1M202.7 78.2v.9M202.7 79.1l1.2 .6M203.9 79.7h.1M203.9 79.7l-2.4 1.1M182.8 84.9h.1M182.8 86h.1M182.8 84.9h5.2M182.8 86h5.2M185.3 86h.1M185.3 84h.1M185.3 84v.9"/>
<path d="M185.3 86v.9M188.5 84.9h.1M188.5 86h.1M188.5 84.9h5.3M188.5 86h5.3M191.1 86h.1M191.1 84h.1M191.1 84v.9M191.1 86v.9M201.5 85.4h.1M201.5 83.1h.1M201.5 80.8h.1"/>
<path d="M201.5 85.4l1.2 .6M201.5 83.1l2.4 1.2M201.5 80.8l2.4 1.2M202.7 86h.1M202.7 86v.9M203.9 84.3h.1M203.9 82h.1M203.9 84.3l-2.4 1.1M203.9 82l-2.4 1.1M20.3 115.9h.9M21.2 113.2h.1M21.2 115.9h.1"/>
<path d="M21.2 113.2v5.2M22.3 113.2h.1M22.3 113.2v5.2M22.3 115.9h.9M23.2 115.9h.1M36.5 111.5h.1M36.5 109.2h.1M36.5 106.9h.1M36.5 111.5l1.2 .6M36.5 109.2l2.3 1.2M36.5 106.9l2.3 1.1M37.7 112.1h.1"/>
<path d="M37.7 105.2h.1M37.7 104.3v.9M37.7 112.1v.8M37.7 105.2l1.1 .5M38.8 110.4h.1M38.8 108h.1M38.8 105.7h.1M38.8 110.4l-2.3 1.1M38.8 108l-2.3 1.2M38.8 105.7l-2.3 1.2M63.7 107.1h31.9v75.4h-31.9zM114.7 114.4h.1"/>
<path d="M114.7 112.1h.1M114.7 109.8h.1M114.7 114.4l1.2 .6M114.7 112.1l2.3 1.1M114.7 109.8l2.3 1.1M115.9 115h.1M115.9 108h.1M115.9 107.1v.9M115.9 115v.9M115.9 108l1.1 .6M117 113.2h.1M117 110.9h.1"/>
<path d="M117 108.6h.1M117 113.2l-2.3 1.2M117 110.9l-2.3 1.2M117 108.6l-2.3 1.2M137.8 115.6h.1M137.8 117.9h.1M137.8 115.6l2.4 1.1M137.8 117.9l2.4 1.1M139 113.8h.1M139 112.9v.9M139 113.8l1.2 .6M140.2 114.4h.1"/>
<path d="M140.2 116.7h.1M140.2 119h.1M140.2 114.4l-2.4 1.2M140.2 116.7l-2.4 1.2M140.2 119l-2.4 1.2M137.8 120.2h.1M137.8 120.2l1.2 .6M139 120.8h.1M139 120.8v.8M166.8 127.1h.1M166.8 129.5h.1M166.8 131.8h.1"/>
<path d="M166.8 127.1l2.3 1.2M166.8 129.5l2.3 1.1M166.8 131.8l1.2 .5M168 125.4h.1M168 132.3h.1M168 124.5v.9M168 132.3v.9M168 125.4l1.1 .6M169.1 126h.1M169.1 128.3h.1M169.1 130.6h.1M169.1 126l-2.3 1.1"/>
<path d="M169.1 128.3l-2.3 1.2M169.1 130.6l-2.3 1.2M172.6 131.8h.1M172.6 129.5h.1M172.6 127.1h.1M172.6 131.8l1.2 .5M172.6 129.5l2.3 1.1M172.6 127.1l2.3 1.2M173.8 132.3h.1M173.8 125.4h.1M173.8 124.5v.9M173.8 132.3v.9"/>
<path d="M173.8 125.4l1.1 .6M174.9 130.6h.1M174.9 128.3h.1M174.9 126h.1M174.9 130.6l-2.3 1.2M174.9 128.3l-2.3 1.2M174.9 126l-2.3 1.1M223 130.3h.1M223 130.3v2.9M228.8 130.3h.1M228.8 130.3v2.9M240.4 133.2h5.8v17.4h-5.8z"/>
<circle cx="115.8" cy="23.2" r=".27"/>
<circle cx="115.8" cy="29" r=".27"/>
</g>
<g fill="none" stroke="#804000" stroke-width=".21">
<path d="M172.9 39.7l1.8 1.8M174.7 39.7l-1.9 1.8M172.8 41.5h.1M174.7 41.5h.1M216.3 47.3h.1M216.3 45.5l1.8 1.8M218.1 45.5l-1.8 1.8M218.1 47.3h.1M196 70.4h.1M196 68.6l1.9 1.8M197.8 68.6l-1.8 1.8M197.9 70.4h.1"/>
<path d="M198.9 70.4h.1M198.9 68.6l1.8 1.8M200.7 68.6l-1.8 1.8M200.7 70.4h.1M201.8 70.4h.1M201.8 68.6l1.9 1.8M203.6 68.6l-1.8 1.8M203.7 70.4h.1M51.2 119.7h.1M51.3 117.9l1.8 1.8M53 117.9l-1.8 1.8M53.1 119.7h.1"/>
<path d="M103.3 111h.1M103.3 113.9h.1M103.3 116.8h.1M103.3 119.7h.1M103.4 109.2l1.8 1.8M103.4 112.1l1.8 1.8M103.4 115l1.8 1.8M103.4 117.9l1.8 1.8M105.2 112.1l-1.9 1.8M105.2 109.2l-1.9 1.8M105.2 115l-1.9 1.8M105.2 117.9l-1.9 1.8"/>
<path d="M105.2 111h.1M105.2 113.9h.1M105.2 116.8h.1M105.2 119.7h.1M51.2 122.6h.1M51.2 131.3h.1M51.2 134.2h.1M51.2 140h.1M51.3 120.7l1.8 1.9M51.3 129.5l1.8 1.8M51.3 132.3l1.8 1.9M51.3 138.1l1.8 1.9"/>
<path d="M53 120.7l-1.8 1.9M53 129.5l-1.8 1.8M53 132.3l-1.8 1.9M53 138.1l-1.8 1.9M53.1 122.6h.1M53.1 131.3h.1M53.1 134.2h.1M53.1 140h.1M103.3 122.6h.1M103.3 125.5h.1M103.3 134.2h.1M103.3 140h.1"/>
<path d="M103.4 120.7l1.8 1.9M103.4 123.7l1.8 1.8M103.4 132.3l1.8 1.9M103.4 138.1l1.8 1.9M105.2 120.7l-1.9 1.9M105.2 123.7l-1.9 1.8M105.2 132.3l-1.9 1.9M105.2 138.1l-1.9 1.9M105.2 122.6h.1M105.2 125.5h.1M105.2 134.2h.1M105.2 140h.1"/>
<path d="M51.2 148.6h.1M51.2 157.3h.1M51.3 146.8l1.8 1.8M51.3 155.5l1.8 1.8M51.3 158.4l1.8 1.8M53 146.8l-1.8 1.8M53 155.5l-1.8 1.8M53 158.4l-1.8 1.8M53.1 148.6h.1M53.1 157.3h.1M103.3 142.8h.1M103.4 141l1.8 1.8"/>
<path d="M105.2 141l-1.9 1.8M105.2 142.8h.1M51.2 160.2h.1M51.2 163.1h.1M51.2 166h.1M51.3 161.3l1.8 1.8M51.3 164.2l1.8 1.8M53 161.3l-1.8 1.8M53 164.2l-1.8 1.8M53.1 160.2h.1M53.1 163.1h.1M53.1 166h.1"/>
</g>
<path d="M192.8 59.9h.1M192.8 59.9v5.3M200.2 48h12.7M212.9 48h.1" fill="none" stroke="#004080" stroke-width=".21"/>
<g fill="#00f" stroke="#00f" stroke-width=".25">
<path d="M238.9 49.2l2.9-1.4v2.9z"/>
<path d="M238.9 58l2.9-1.5v2.9z"/>
<path d="M238.3 45.2l1.2 .6-.6 .6z" fill-rule="evenodd"/>
<path d="M240.1 45.2l1.1 .6-.5 .6z" fill-rule="evenodd"/>
<path d="M238.3 53.9l1.2 .6-.6 .5z" fill-rule="evenodd"/>
<path d="M240.1 53.9l1.1 .6-.5 .5z" fill-rule="evenodd"/>
<circle cx="156.4" cy="78.2" r="1.14"/>
<circle cx="234.5" cy="14.5" r="1.13"/>
<circle cx="228.8" cy="14.5" r="1.14"/>
<circle cx="228.8" cy="130.3" r="1.14"/>
<circle cx="81.1" cy="31.9" r="1.14"/>
<circle cx="223" cy="130.3" r="1.14"/>
<circle cx="69.5" cy="31.9" r="1.14"/>
<circle cx="75.3" cy="31.9" r="1.13"/>
<circle cx="86.9" cy="31.9" r="1.14"/>
</g>
<text font-size="3.7" fill="#c0c0c0" x="205.6" y="110.3">LO-RA MODULE RYLR998_M4</text>
<g font-size="2.6">
<text x="5.8" y="7.9">NUMBER-FUNCTION-uC:</text>
<text x="5.8" y="10.5">1-GND-GND</text>
<text x="5.8" y="13">2-3V3-3v3</text>
<text x="5.8" y="15.6">3-EN-EN</text>
<text x="5.8" y="18.2">4-GPIO36-NC</text>
<text x="5.8" y="20.8">5-GPIO39-NC</text>
<text x="5.8" y="23.4">6-GPIO34-ADC_BAT</text>
<text x="106.6" y="22.6">1</text>
<text x="123.7" y="22.6">4</text>
<text x="141.9" y="22.4">9.5 mA normal operation</text>
<text x="5.8" y="26">7-GPIO35-ADC_FUEL</text>
<text x="5.8" y="28.5">8-GPIO32-NC</text>
<text x="106.6" y="28.4">2</text>
<text x="123.7" y="28.4">3</text>
<text x="141.9" y="24.9">current consumption</text>
<text x="187.6" y="27" transform="rotate(-90 187.6 27)">24</text>
<text x="190.5" y="27" transform="rotate(-90 190.5 27)">23</text>
<text x="193.4" y="27" transform="rotate(-90 193.4 27)">22</text>
<text x="196.3" y="27" transform="rotate(-90 196.3 27)">21</text>
<text x="199.2" y="27" transform="rotate(-90 199.2 27)">20</text>
<text x="202.1" y="27" transform="rotate(-90 202.1 27)">19</text>
<text x="5.8" y="31.1">9-GPIO33-NC</text>
<text x="5.8" y="33.7">10-GPIO25-DIGITAL_NEUTRAL_TELLTALE</text>
<text x="5.8" y="36.3">11-GPIO26-NC</text>
<text x="5.8" y="38.9">12-GPIO27-OilPressure</text>
<text x="5.8" y="41.4">13-GPIO14-ENGINE_RPM</text>
<text x="65.7" y="39.9">2</text>
<text x="65.7" y="37">1</text>
<text x="173.2" y="39.9">1</text>
<text x="216.3" y="39.9">18</text>
<text x="5.8" y="44">14-GPIO12-NC</text>
<text x="5.8" y="46.6">15-GND-GND</text>
<text x="65.7" y="45.7">4</text>
<text x="65.7" y="42.8">3</text>
<text x="173.2" y="42.8">2</text>
<text x="173.2" y="45.7">3</text>
<text x="216.3" y="45.7">16</text>
<text x="216.3" y="42.8">17</text>
<text x="5.8" y="49.2">16-GPIO13-KEY</text>
<text x="5.8" y="51.8">17-GPIO9-NC</text>
<text x="65.7" y="48.6">5</text>
<text x="173.2" y="48.6">4</text>
<text x="173.2" y="51.5">5</text>
<text x="216.3" y="51.5">14</text>
<text x="216.3" y="48.6">15</text>
<text x="5.8" y="54.4">18-GPIO10-NC</text>
<text x="5.8" y="56.9">19-GPIO11-NC</text>
<text x="5.8" y="59.5">20-GPIO6-NC</text>
<text x="173.2" y="54.4">6</text>
<text x="216.3" y="54.4">13</text>
<text x="5.8" y="62.1">21-GPIO7-NC</text>
<text x="5.8" y="64.7">22-GPIO8-NC</text>
<text x="55" y="60">USB_B_MICRO:</text>
<text x="55" y="62.6">1- VBUS</text>
<text x="55" y="65.2">2- D+</text>
<text x="216.3" y="60.2">25</text>
<text x="5.8" y="67.3">23-GPIO15-NC</text>
<text x="5.8" y="69.8">24-GPIO2-NC</text>
<text x="55" y="67.8">3- D-</text>
<text x="55" y="70.4">4- ID</text>
<text x="187.6" y="70.1" transform="rotate(-90 187.6 70.1)">7</text>
<text x="190.5" y="70.1" transform="rotate(-90 190.5 70.1)">8</text>
<text x="193.4" y="70.1" transform="rotate(-90 193.4 70.1)">9</text>
<text x="196.3" y="71.5" transform="rotate(-90 196.3 71.5)">10</text>
<text x="199.2" y="71.5" transform="rotate(-90 199.2 71.5)">11</text>
<text x="202.1" y="71.5" transform="rotate(-90 202.1 71.5)">12</text>
<text x="5.8" y="72.4">25-GPIO0-NC</text>
<text x="5.8" y="75">26-GPIO4-NC</text>
<text x="5.8" y="77.6">27-GPIO16-UART_2_RX_FROM_uC</text>
<text x="55" y="72.9">5- GND</text>
<text x="55" y="75.5">6- SHIELD</text>
<text x="240.4" y="74.5">Bus powered</text>
<text x="240.4" y="77.1">configuration</text>
<text x="5.8" y="80.2">28-GPIO17-UART_2_TX_FROM_uC</text>
<text x="5.8" y="82.8">29-GPIO5-NC</text>
<text x="5.8" y="85.3">30-GPIO18-EN_ADC_BAT</text>
<text x="5.8" y="87.9">31-GPIO19-NC</text>
<text x="5.8" y="90.5">32-NC-NC</text>
<text x="5.8" y="93.1">33-GPIO21-LORA_NRST</text>
<text x="5.8" y="95.7">34-GPIO3-UART_0_RX_FROM_uC</text>
<text x="194" y="94.7">UART2:</text>
<text x="220.1" y="94.7">UART1:</text>
<text x="243.2" y="94.7">UART0:</text>
<text x="5.8" y="98.3">35-GPIO1-UART_0_TX_FROM_uC</text>
<text x="5.8" y="100.8">36-GPIO22-LED_STATUS</text>
<text x="194" y="97.3">RX -&gt; GPIO16</text>
<text x="194" y="99.9">TX -&gt; GPIO17</text>
<text x="220.1" y="97.3">RX -&gt; GPIO9</text>
<text x="220.1" y="99.9">TX -&gt; GPIO10</text>
<text x="243.2" y="97.3">RX -&gt; GPIO34</text>
<text x="243.2" y="99.9">TX -&gt; GPIO35</text>
<text x="5.8" y="103.4">37-GPIO23-SPEED_PULSES</text>
<text x="5.8" y="106">38-GND-GND</text>
<text x="57.4" y="109.4">1</text>
<text x="57.4" y="112.3">2</text>
<text x="97.6" y="109.4">21</text>
<text x="97.6" y="112.3">22</text>
<text x="57.4" y="115.2">3</text>
<text x="57.4" y="118.1">4</text>
<text x="97.6" y="115.2">23</text>
<text x="97.6" y="118.1">24</text>
<text x="57.4" y="121">5</text>
<text x="57.4" y="123.9">6</text>
<text x="97.6" y="121">25</text>
<text x="97.6" y="123.9">26</text>
<text x="57.4" y="126.8">7</text>
<text x="57.4" y="129.7">8</text>
<text x="97.6" y="126.8">27</text>
<text x="97.6" y="129.7">28</text>
<text x="55.9" y="135.5">10</text>
<text x="57.4" y="132.6">9</text>
<text x="97.6" y="132.6">29</text>
<text x="97.6" y="135.5">30</text>
<text x="236.9" y="135.5">5</text>
<text x="55.9" y="138.4">11</text>
<text x="55.9" y="141.3">12</text>
<text x="97.6" y="138.4">31</text>
<text x="97.6" y="141.3">32</text>
<text x="236.9" y="138.4">4</text>
<text x="236.9" y="141.3">3</text>
<text x="251.9" y="138.2">1- VDD</text>
<text x="251.9" y="140.8">2- NRST</text>
<text x="251.9" y="143.3">3- RXD</text>
<text x="55.9" y="144.2">13</text>
<text x="55.9" y="147.1">14</text>
<text x="55.9" y="149.9">15</text>
<text x="97.6" y="144.2">33</text>
<text x="97.6" y="147.1">34</text>
<text x="97.6" y="149.9">35</text>
<text x="236.9" y="144.2">2</text>
<text x="236.9" y="147.1">1</text>
<text x="251.9" y="145.9">4- TXD</text>
<text x="251.9" y="148.5">5- GND</text>
<text x="55.9" y="152.9">16</text>
<text x="55.9" y="155.7">17</text>
<text x="97.6" y="152.9">36</text>
<text x="97.6" y="155.7">37</text>
<text x="55.9" y="158.7">18</text>
<text x="55.9" y="161.5">19</text>
<text x="97.6" y="158.7">38</text>
<text x="55.9" y="164.4">20</text>
<text x="66" y="190.2" transform="rotate(-90 66 190.2)">39_1</text>
<text x="68.9" y="190.2" transform="rotate(-90 68.9 190.2)">39_2</text>
<text x="71.8" y="190.2" transform="rotate(-90 71.8 190.2)">39_3</text>
<text x="74.7" y="190.2" transform="rotate(-90 74.7 190.2)">39_4</text>
<text x="77.6" y="190.2" transform="rotate(-90 77.6 190.2)">39_5</text>
<text x="80.5" y="190.2" transform="rotate(-90 80.5 190.2)">39_6</text>
<text x="83.4" y="190.2" transform="rotate(-90 83.4 190.2)">39_7</text>
<text x="86.3" y="190.2" transform="rotate(-90 86.3 190.2)">39_8</text>
<text x="89.2" y="190.2" transform="rotate(-90 89.2 190.2)">39_9</text>
<text x="173.8" y="187.7">Title</text>
<text x="185.3" y="190.6">TFG ECU Telemetria - Microcontrolador y periféricos</text>
<text x="173.8" y="196.3">Size</text>
<text x="185.3" y="196.3">Document Number</text>
<text x="269.3" y="196.3">Rev</text>
<text x="176.7" y="199.3">A</text>
<text x="185.3" y="199.3">uC</text>
<text x="272.2" y="199.3">1</text>
<text x="173.8" y="205.1">Date:</text>
<text x="188.8" y="205.1">Saturday, May 13, 2023</text>
<text x="231.7" y="205.1">Sheet</text>
<text x="246.2" y="205.1">1</text>
<text x="254.8" y="205.1">of</text>
<text x="263.5" y="205.1">4</text>
</g>
<g font-size="2.6" fill="#000080">
<text x="225.9" y="10.5">TP8 TP9</text>
<text x="109.8" y="20.3">D9</text>
<text x="66.6" y="27.9">TP1 TP2 TP3 TP4</text>
<text x="176.7" y="28.4">U2</text>
<text x="58" y="34.2">J4</text>
<text x="104.3" y="34.2">SP0503BAHTG</text>
<text x="231.7" y="45.8">LED2</text>
<text x="243.2" y="45.8">LED</text>
<text x="251.9" y="48.7">R37 1K</text>
<text x="58" y="54.5">USB_B</text>
<text x="94.4" y="54.5">R47</text>
<text x="94.4" y="58">22k1</text>
<text x="150.6" y="57.4">C9</text>
<text x="156.4" y="57.4">100nF</text>
<text x="231.7" y="60.3">LED3</text>
<text x="243.2" y="60.3">LED</text>
<text x="251.9" y="60.3">R39 1K</text>
<text x="94.4" y="69">R40</text>
<text x="150.6" y="66">C10</text>
<text x="159.3" y="66">4uF</text>
<text x="208.5" y="69">U_IC_24432104-_CP2104</text>
<text x="94.4" y="72.4">47.5k</text>
<text x="179.5" y="83.4">C14</text>
<text x="191.1" y="83.4">C12</text>
<text x="207.3" y="80.5">R41</text>
<text x="207.3" y="84">1K</text>
<text x="153.5" y="85.2">TP5</text>
<text x="176.7" y="89.2">100nF</text>
<text x="191.1" y="89.2">4uF</text>
<text x="42.3" y="106.6">R42</text>
<text x="62.9" y="105.5">U3</text>
<text x="20.3" y="111">C13</text>
<text x="42.3" y="110.1">10K</text>
<text x="118.7" y="109.5">R46</text>
<text x="118.7" y="112.4">10K</text>
<text x="143.6" y="115.3">R45</text>
<text x="143.6" y="118.7">10K</text>
<text x="20.3" y="122.8">1uF</text>
<text x="162.2" y="124">R43</text>
<text x="173.8" y="124">R44</text>
<text x="162.2" y="129.8">10K</text>
<text x="176.7" y="129.8">10K</text>
<text x="220.1" y="126.3">TP6 TP7</text>
<text x="240.4" y="131.2">J5</text>
<text x="240.4" y="154.6">J_1x5_pins</text>
<text x="63.2" y="171.4">ESP-WROOM-32D</text>
</g>
<g font-size="2.6" fill="#f00">
<text x="202.7" y="12.2">DCD</text>
<text x="208.5" y="15.1">DTR</text>
<text x="214.3" y="18">DSR</text>
<text x="240.4" y="20.9">UART_0_RX_FROM_uC</text>
<text x="246.2" y="23.8">UART_0_TX_FROM_uC</text>
<text x="249" y="26.7">RTS</text>
<text x="228.8" y="32.5">CTS</text>
<text x="234.6" y="35.3">SUSPEND</text>
<text x="240.4" y="38.3">INV_SUSPEND</text>
<text x="158.1" y="52.7">VAA</text>
<text x="269.3" y="55.6">VAA</text>
<text x="225.9" y="90.4">VAA</text>
<text x="41.1" y="97.3">3V3</text>
<text x="113.5" y="100.2">3V3</text>
<text x="118.7" y="97.3">UART_2_RX_FROM_uC</text>
<text x="136.7" y="106">3V3</text>
<text x="142.2" y="103.1">UART_2_TX_FROM_uC</text>
<text x="42.3" y="113.5">3V3</text>
<text x="165.6" y="111.8">3V3</text>
<text x="171.4" y="111.8">3V3</text>
<text x="30.7" y="125.1">ADC_BAT</text>
<text x="27.8" y="128">ADC_FUEL</text>
<text x="4.7" y="136.7">DIGITAL_NEUTRAL_TELLTALE</text>
<text x="110.1" y="136.7">EN_ADC_BAT</text>
<text x="188.8" y="133.8">UART_2_RX_FROM_uC</text>
<text x="9" y="142.5">OIL_PRESSURE_TELLTALE</text>
<text x="188.8" y="142.5">UART_2_TX_FROM_uC</text>
<text x="24.9" y="145.4">ENGINE_RPM</text>
<text x="110.6" y="145.7">LO-RA_NRST</text>
<text x="139" y="145.4">UART_0_RX_FROM_uC</text>
<text x="200.4" y="148.3">LO-RA_NRST</text>
<text x="139.6" y="151.5">UART_0_TX_FROM_uC</text>
<text x="124.5" y="159.9">LED_OUTPUT</text>
<text x="229.4" y="161.6">3V3</text>
<text x="23.2" y="165.6">DIGITAL_KEY</text>
<text x="124.5" y="165.6">SPEED_PULSES_SIGNAL</text>
</g>
<g font-size="2.6" fill="#004080">
<text x="192.4" y="35.7" transform="rotate(-90 192.4 35.7)">DTR</text>
<text x="195.2" y="35.9" transform="rotate(-90 195.2 35.9)">DSR</text>
<text x="198.2" y="35.6" transform="rotate(-90 198.2 35.6)">TXD</text>
<text x="201" y="35.9" transform="rotate(-90 201 35.9)">RXD</text>
<text x="204" y="35.6" transform="rotate(-90 204 35.6)">RTS</text>
<text x="178.1" y="41.7">RI</text>
<text x="189.5" y="36" transform="rotate(-90 189.5 36)">DCD</text>
<text x="207.6" y="41.7">CTS</text>
<text x="178.1" y="44.7">GND</text>
<text x="178.1" y="47.5">D+</text>
<text x="200.2" y="44.7">SUSPEND</text>
<text x="208.2" y="47.5">Vpp</text>
<text x="178.1" y="50.4">D-</text>
<text x="178.1" y="53.3">Vio</text>
<text x="200.2" y="50.4">SUSPEND</text>
<text x="204.9" y="53.3">GPIO0</text>
<text x="178.1" y="56.2">Vdd</text>
<text x="204.9" y="56.2">GPIO1</text>
<text x="189.5" y="65.2" transform="rotate(-90 189.5 65.2)">REGIN</text>
<text x="192.4" y="65.2" transform="rotate(-90 192.4 65.2)">VBUS</text>
<text x="195.2" y="65.2" transform="rotate(-90 195.2 65.2)">RST</text>
<text x="198.2" y="65.2" transform="rotate(-90 198.2 65.2)">NC</text>
<text x="201" y="65.2" transform="rotate(-90 201 65.2)">GPIO3</text>
<text x="204" y="65.2" transform="rotate(-90 204 65.2)">GPIO2</text>
<text x="204" y="62">G_PAD</text>
<text x="62.3" y="111.3">GND_1</text>
<text x="82.7" y="111.3">SDO/SD0</text>
<text x="62.3" y="114.1">3V3</text>
<text x="62.3" y="117">EN</text>
<text x="62.3" y="119.9">SENSOR_VP</text>
<text x="84" y="114.1">SDI/SD1</text>
<text x="88.5" y="117">IO15</text>
<text x="90" y="119.9">IO2</text>
<text x="62.3" y="122.8">SENSOR_VN</text>
<text x="62.3" y="125.7">IO34</text>
<text x="90" y="122.8">IO0</text>
<text x="90" y="125.7">IO4</text>
<text x="62.3" y="128.6">IO35</text>
<text x="62.3" y="131.5">IO32</text>
<text x="88.5" y="128.6">IO16</text>
<text x="88.5" y="131.5">IO17</text>
<text x="62.3" y="134.4">IO33</text>
<text x="62.3" y="137.3">IO25</text>
<text x="88.5" y="137.3">IO18</text>
<text x="90" y="134.4">IO5</text>
<text x="62.3" y="140.2">IO26</text>
<text x="62.3" y="143.1">IO27</text>
<text x="88.5" y="140.2">IO19</text>
<text x="90.3" y="143.1">NC</text>
<text x="62.3" y="146">IO14</text>
<text x="62.3" y="148.9">IO12</text>
<text x="87.2" y="148.9">RXD0</text>
<text x="88.5" y="146">IO21</text>
<text x="62.3" y="151.8">GND_2</text>
<text x="62.3" y="154.7">IO13</text>
<text x="87.5" y="151.8">TXD0</text>
<text x="88.5" y="154.7">IO22</text>
<text x="62.3" y="157.6">SHD_SD2</text>
<text x="62.3" y="160.5">SWP/SD3</text>
<text x="85.4" y="160.5">GND_3</text>
<text x="88.5" y="157.6">IO23</text>
<text x="62.3" y="163.4">SCS/CMD</text>
<text x="62.3" y="166.2">SCK/CLK</text>
<text x="67.9" y="181" transform="rotate(-90 67.9 181)">PAD_GND1</text>
<text x="70.7" y="181" transform="rotate(-90 70.7 181)">PAD_GND2</text>
<text x="73.7" y="181" transform="rotate(-90 73.7 181)">PAD_GND3</text>
<text x="76.5" y="181" transform="rotate(-90 76.5 181)">PAD_GND4</text>
<text x="79.4" y="181" transform="rotate(-90 79.4 181)">PAD_GND5</text>
<text x="82.3" y="181" transform="rotate(-90 82.3 181)">PAD_GND6</text>
<text x="85.2" y="181" transform="rotate(-90 85.2 181)">PAD_GND7</text>
<text x="88.1" y="181" transform="rotate(-90 88.1 181)">PAD_GND8</text>
<text x="91" y="181" transform="rotate(-90 91 181)">PAD_GND9</text>
</g>
<g font-size="2.1">
<text x="30.4" y="2.2">5</text>
<text x="85.4" y="2.2">4</text>
<text x="140.4" y="2.2">3</text>
<text x="195.4" y="2.2">2</text>
<text x="250.4" y="2.2">1</text>
<text x=".8" y="30.1">D</text>
<text x="278.7" y="30.1">D</text>
<text x=".8" y="80.8">C</text>
<text x="278.7" y="80.8">C</text>
<text x=".8" y="131.5">B</text>
<text x="278.7" y="131.5">B</text>
<text x=".8" y="182.2">A</text>
<text x="278.7" y="182.2">A</text>
<text x="30.4" y="207.8">5</text>
<text x="85.4" y="207.8">4</text>
<text x="140.4" y="207.8">3</text>
<text x="195.4" y="207.8">2</text>
<text x="250.4" y="207.8">1</text>
</g>
</svg>
